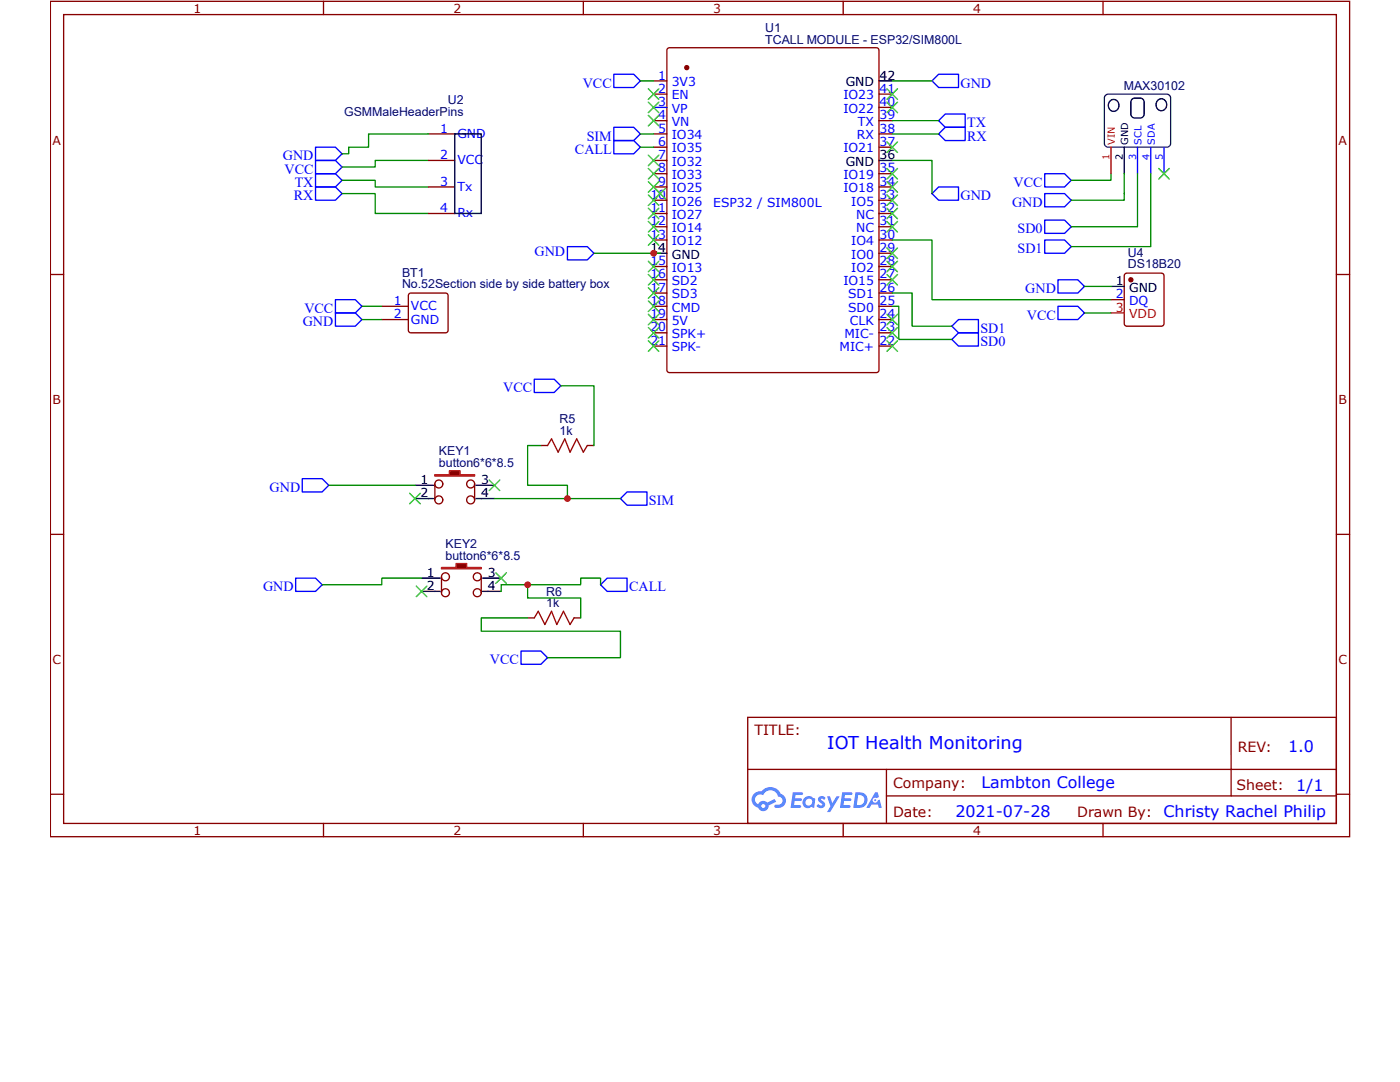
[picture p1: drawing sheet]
<svg xmlns="http://www.w3.org/2000/svg" width="279mm" height="216mm" viewBox="0 0 279 216" stroke-linecap="round" stroke-linejoin="round" font-family="sans-serif">
<g fill="none" stroke="#800" stroke-width=".26">
<path d="M10.1 .3h259.2v166.7h-259.2zM12.7 2.9h254v161.4h-254zM64.6 .3v2.6M116.4 .3v2.6M168.3 .3v2.6M220.1 .3v2.6M10.1 54.8h2.6M266.7 54.8h2.6M10.1 106.6h2.6M266.7 106.6h2.6M10.1 158.5h2.6M149.2 143.1h117.5v21.2h-117.5z"/>
<path d="M149.3 153.5h117.3M176.9 158.8h89.7M176.9 153.5v10.6M245.7 143.2v15.6M266.7 158.5h2.6M64.6 164.3v2.7M116.4 164.3v2.7M168.3 164.3v2.7M220.1 164.3v2.7"/>
</g>
<g fill="#58f">
<path d="M163.5 159l.5-.2 .4 .1 .4 .3-.3 .5a.36 .36 0 0 0-.3-.4 .36 .36 0 0 0-.4 .2l.1 .1a.92 .92 0 0 1 .6 1.4 1.08 1.08 0 0 1-1.6-.2l.4-.4 .5 .3 .3-.1v-.2a.91 .91 0 0 1-.6-1.4z"/>
<path d="M165.1 158.9h.5l.5 1.4 .8-1.4h.7l-1.9 3.1h-.7l.7-1.1z"/>
<path d="M158.2 158.1h1.8l.2 .1-.1 .4h-1.3l-.1 .7h1.1l.3 .3-.3 .2h-1.2l-.1 .9h1.3l.1 .2-.1 .3h-2z"/>
<path d="M168.1 158.1h1.7l.3 .1-.1 .4h-1.4l-.1 .7h1.2l.2 .3-.3 .2h-1.2l-.1 .9h1.3l.2 .2-.2 .3h-2z"/>
<path d="M174.6 158.1h.6l.2 .9-.4 .3a.53 .53 0 0 0-.8 .2 .53 .53 0 0 0 .3 .7 .53 .53 0 0 0 .7-.5l.3-.2 .5 1.7h-.6l-.2-.7h-1.3l-.3 .7h-.7z"/>
<path d="M170.7 158.1l-.4 3.1h1a1.58 1.58 0 0 0 1.8-1.6 1.58 1.58 0 0 0-1.9-1.5zM171.3 158.6a1.04 1.04 0 0 1 1.2 1.1 1.04 1.04 0 0 1-1.3 1h-.2z"/>
<path d="M160.5 159.3a1.15 1.15 0 0 0-.1 1.6 1.15 1.15 0 0 0 1.6 .1l.5 .2 .2-1.7-.1-.2h-.3a1.12 1.12 0 0 0-1.8 0zM160.7 160a.7 .7 0 0 1 1.4 0 .7 .7 0 0 1-1.4 0z"/>
<path d="M150.5 158.4a1.64 1.64 0 0 0 .8 2.8 1.08 1.08 0 0 0 1.2 .6 1.08 1.08 0 0 0 .9-1.1l1.5-.7-.3-.6-1.5 .8a1.1 1.1 0 0 0-1.8 .3 1.04 1.04 0 0 1-.5-1.5 1.04 1.04 0 0 1 1.5-.3 1.59 1.59 0 0 1 1.6-1 1.59 1.59 0 0 1 1.4 1.3 .85 .85 0 0 1 .9 1 .85 .85 0 0 1-1.3 .6 .32 .32 0 0 0-.4 .2 .32 .32 0 0 0 .3 .4 1.49 1.49 0 0 0 1.9-.9 1.49 1.49 0 0 0-.9-1.9 2.23 2.23 0 0 0-3.8-.5l-.9 .1zM151.9 160.8a.41 .41 0 0 1 .8 0 .41 .41 0 0 1-.8 0z"/>
<circle cx="174.7" cy="159.7" r=".2"/>
</g>
<path d="M133.2 9.7l.4-.2h41.3a.53 .53 0 0 1 .5 .6v63.7a.53 .53 0 0 1-.5 .5h-41.3a.53 .53 0 0 1-.5-.5v-63.7z" fill="none" stroke="#800" stroke-width=".26"/>
<circle cx="137.1" cy="13.5" r=".4" fill="#800"/>
<g fill="none" stroke="#800" stroke-width=".26">
<path d="M130.4 16.1h2.7M130.4 18.8h2.7M175.4 18.8h2.7M130.4 24.1h2.7M130.4 26.7h2.7M130.4 29.4h2.7M130.4 32h2.7M130.4 34.7h2.7M130.4 37.3h2.7M130.4 40h2.7M175.4 24.1h2.7M175.4 26.7h2.7"/>
<path d="M175.4 29.4h2.7M175.4 34.7h2.7M175.4 37.3h2.7M175.4 40h2.7M175.4 21.4h2.7M130.4 42.6h2.7M130.4 45.2h2.7M130.4 47.9h2.7M130.4 53.2h2.7M130.4 55.8h2.7M130.4 58.5h2.7M175.4 42.6h2.7"/>
<path d="M175.4 45.2h2.7M175.4 47.9h2.7M175.4 53.2h2.7M175.4 55.8h2.7M175.4 58.5h2.7M175.4 50.5h2.7M224.5 54.7l.4-.2h6.9a.53 .53 0 0 1 .5 .5v9.6a.53 .53 0 0 1-.5 .5h-6.9a.53 .53 0 0 1-.5-.5v-9.6zM130.4 61.1h2.7M130.4 63.8h2.7M130.4 66.4h2.7M130.4 69.1h2.7M175.4 61.1h2.7"/>
<path d="M175.4 63.8h2.7M175.4 66.4h2.7M175.4 69.1h2.7"/>
<circle cx="137.1" cy="13.5" r=".4"/>
</g>
<path d="M130.4 21.4h2.7" fill="none" stroke="#00f" stroke-width=".26"/>
<path d="M175.4 16.1h2.7M175.4 32h2.7M130.4 50.5h2.7" fill="none" stroke="#000" stroke-width=".26"/>
<circle cx="225.7" cy="55.8" r=".4" fill="#800"/>
<g fill="none" stroke="#800" stroke-width=".26">
<path d="M81.6 58.6l.4-.1h6.9a.53 .53 0 0 1 .5 .5v6.9a.53 .53 0 0 1-.5 .5h-6.9a.53 .53 0 0 1-.5-.5v-6.9zM221.7 59.8h2.7M76.2 61.1h5.3M76.2 63.8h5.3"/>
<circle cx="225.7" cy="55.8" r=".4"/>
</g>
<path d="M225.9 19.8l.4-.2h1.2a.79 .79 0 0 1 .8 .8v2.4a.79 .79 0 0 1-.8 .7h-1a.79 .79 0 0 1-.8-.7v-2.4zM221.5 20.2a1.14 1.14 0 0 1 1.6 .2 1.14 1.14 0 0 1-.3 1.6 1.15 1.15 0 0 1-1.4-.3 1.15 1.15 0 0 1 .1-1.5zM224.4 29.4v5.3M231 20.1a1.14 1.14 0 0 1 1.7 .2 1.14 1.14 0 0 1-.3 1.6 1.15 1.15 0 0 1-1.5-.3 1.15 1.15 0 0 1 .1-1.5zM221.7 57.2h2.7M82.8 96.8h2.7M82.8 99.5h2.7" fill="none" stroke="#000" stroke-width=".26"/>
<path d="M221.7 29.4v5.3M221.7 62.4h2.7" fill="none" stroke="#f00" stroke-width=".26"/>
<g fill="none" stroke="#00f" stroke-width=".26">
<path d="M122.5 14.8h4l1.3 1.3-1.3 1.4h-4zM187.3 14.8h4v2.7h-4l-1.3-1.4zM63 29.4h3.9l1.4 1.3-1.4 1.3h-3.9zM63 32h3.9l1.4 1.3-1.4 1.4h-3.9zM63 34.7h3.9l1.4 1.3-1.4 1.3h-3.9zM63 37.3h3.9l1.4 1.3-1.4 1.4h-3.9zM122.5 25.4h4l1.3 1.3-1.3 1.3h-4zM122.5 28h4l1.3 1.4-1.3 1.3h-4zM188.6 25.4h4v2.6h-4l-1.3-1.3zM208.5 34.7h4l1.3 1.3-1.3 1.3h-4zM208.5 38.6h4l1.3 1.4-1.3 1.3h-4zM227 29.4v5.3"/>
<path d="M229.7 29.4v5.3M232.3 29.4v5.3M66.9 59.8h4l1.3 1.3-1.3 1.3h-4zM208.5 43.9h4l1.3 1.3-1.3 1.4h-4zM208.5 47.9h4l1.3 1.3-1.3 1.3h-4zM211.1 55.8h4l1.3 1.4-1.3 1.3h-4zM66.9 62.4h4l1.3 1.4-1.3 1.3h-4zM211.1 61.1h4l1.3 1.3-1.3 1.4h-4z"/>
</g>
<g fill="none" stroke="#080" stroke-width=".26">
<path d="M127.8 16.1h2.6M178.1 16.1h7.9M68.3 36h6.6v1.3h10.6M68.3 38.6h6.6v4h10.6M85.5 32h-10.6v1.3h-6.6M127.8 26.7h2.6M127.8 29.4h2.6M178.1 26.7h9.2M221.7 34.7v1.3h-7.9M224.4 34.7v5.3h-10.6M227 34.7v10.5h-13.2M229.7 34.7v14.5h-15.9"/>
<path d="M216.4 57.2h5.3M72.2 61.1h4M72.2 63.8h4M216.4 62.4h5.3"/>
</g>
<path d="M220.6 19l.6-.2h11.6a.79 .79 0 0 1 .8 .8v9a.79 .79 0 0 1-.8 .8h-11.6a.79 .79 0 0 1-.8-.8v-9z" fill="none" stroke="#333" stroke-width=".26"/>
<path d="M86.8 94.7h2.9v-.8h2.1v.8h2.9v.3h-7.9z" fill="#800"/>
<path d="M86.8 94.7h2.9v-.8h2.1v.8h2.9v.3h-7.9z" fill="none" stroke="#f00" stroke-width=".26"/>
<g fill="none" stroke="#800" stroke-width=".26">
<path d="M86.8 96.6v3.1M94.7 96.6v3.1"/>
<circle cx="87.6" cy="99.7" r=".79"/>
<circle cx="87.6" cy="96.6" r=".79"/>
<circle cx="93.9" cy="99.7" r=".79"/>
<circle cx="93.9" cy="96.6" r=".79"/>
</g>
<path d="M85.5 96.8h1M85.5 99.5h1M95 96.8h3.7M95 99.5h3.7M84.1 115.4h2.7M84.1 118h2.7" fill="none" stroke="#000" stroke-width=".26"/>
<path d="M88.1 113.2h2.9v-.8h2.1v.8h2.9v.3h-7.9z" fill="#800"/>
<path d="M88.1 113.2h2.9v-.8h2.1v.8h2.9v.3h-7.9z" fill="none" stroke="#f00" stroke-width=".26"/>
<g fill="none" stroke="#800" stroke-width=".26">
<path d="M85.5 26.7h5.3M85.5 32h5.3M85.5 37.3h5.3M85.5 42.6h5.3M107.9 88.9h1.4M117.2 88.9h1.3M88.1 115.1v3.2M89.7 118.3a.79 .79 0 0 0-1.2-.7 .79 .79 0 0 0-.1 1.3 .79 .79 0 0 0 1.3-.5v-.1M96 115.1v3.2a.79 .79 0 0 0-1.1-.7 .79 .79 0 0 0-.1 1.3 .79 .79 0 0 0 1.2-.5v-.1M105.3 123.3h1.3M114.6 123.3h1.3"/>
<circle cx="88.9" cy="115.1" r=".79"/>
<circle cx="95.2" cy="115.1" r=".79"/>
</g>
<path d="M90.8 26.7h5.2v15.9h-5.2zM86.8 115.4h1M86.8 118h1M96.3 115.4h3.7M96.3 118h3.7" fill="none" stroke="#000" stroke-width=".26"/>
<path d="M187.3 24.1l1.3-1.3h4v2.6h-4zM187.3 37.3h4v2.7h-4l-1.3-1.4zM113.2 49.2h4l1.3 1.3-1.3 1.4h-4zM106.6 75.7h4l1.3 1.3-1.3 1.3h-4zM191.3 63.8h4v2.6h-4l-1.3-1.3zM191.3 66.4h4v2.7h-4l-1.3-1.4zM60.3 95.5h4l1.3 1.3-1.3 1.4h-4zM125.1 98.2h4v2.6h-4l-1.3-1.3zM59 115.4h4l1.3 1.3-1.3 1.3h-4zM121.2 115.4h3.9v2.6h-3.9l-1.3-1.3zM104 129.9h3.9l1.4 1.3-1.4 1.4h-3.9z" fill="none" stroke="#00f" stroke-width=".26"/>
<path d="M109.3 88.9l.8-1.3 1.3 2.6 1.3-2.6 1.1 2.6 1.3-2.6 1.3 2.6 .8-1.3M106.6 123.3l.8-1.3 1.3 2.6 1.4-2.6 1 2.6 1.3-2.6 1.4 2.6 .8-1.3" fill="none" stroke="#a00000" stroke-width=".26"/>
<g fill="none" stroke="#080" stroke-width=".26">
<path d="M85.5 26.7h-11.9v2.7h-4v1.3h-1.3M178.1 24.1h9.2M178.1 32h7.9v6.6M118.5 50.5h13.3M178.1 47.9h7.9v11.9h35.7M178.1 58.5h3.9v6.6h8M111.9 77h6.6v11.9M178.1 61.1h1.3v6.6h10.6M65.6 96.8h17.2M98.7 99.5h25.1M107.9 88.9h-2.6v7.9h7.9v2.7M84.1 115.4h-7.9v1.3h-11.9"/>
<path d="M105.3 116.7v2.6h10.6v4M119.9 116.7v-1.3h-4v1.3h-15.9v1.3M105.3 123.3h-9.3v2.6h27.8v5.3h-14.5"/>
</g>
<g fill="#000">
<path d="M129.4 17.7l2.1 2.1zM131.5 17.7l-2.1 2.1z"/>
<path d="M177 17.7l2.1 2.1zM179.1 17.7l-2.1 2.1z"/>
<path d="M129.4 36.2l2.1 2.2zM131.5 36.2l-2.1 2.2z"/>
<path d="M129.4 33.6l2.1 2.1zM129.4 35.7l2.1-2.1z"/>
<path d="M129.4 31l2.1 2.1zM131.5 31l-2.1 2.1z"/>
<path d="M129.4 23l2.1 2.1zM131.5 23l-2.1 2.1z"/>
<path d="M129.4 20.4l2.1 2.1zM131.5 20.4l-2.1 2.1z"/>
<path d="M129.4 38.9l2.1 2.1zM131.5 38.9l-2.1 2.1z"/>
<path d="M130.7 37.6l2.1 2.1zM132.8 37.6l-2.1 2.1z"/>
<path d="M177 20.4l2.1 2.1zM179.1 20.4l-2.1 2.1z"/>
<path d="M177 33.6l2.1 2.1zM177 35.7l2.1-2.1z"/>
<path d="M177 36.2l2.1 2.2zM179.1 36.2l-2.1 2.2z"/>
<path d="M177 38.9l2.1 2.1zM179.1 38.9l-2.1 2.1z"/>
<path d="M177 28.3l2.1 2.1zM179.1 28.3l-2.1 2.1z"/>
<path d="M231.2 33.6l2.2 2.1zM233.4 33.6l-2.2 2.1z"/>
<path d="M129.4 57.4l2.1 2.1zM131.5 57.4l-2.1 2.1z"/>
<path d="M129.4 54.8l2.1 2.1zM131.5 54.8l-2.1 2.1z"/>
<path d="M129.4 52.1l2.1 2.1zM129.4 54.2l2.1-2.1z"/>
<path d="M129.4 46.8l2.1 2.1zM131.5 46.8l-2.1 2.1z"/>
<path d="M129.4 44.2l2.1 2.1zM129.4 46.3l2.1-2.1z"/>
<path d="M129.4 41.5l2.1 2.2zM131.5 41.5l-2.1 2.2z"/>
<path d="M177 41.5l2.1 2.2zM179.1 41.5l-2.1 2.2z"/>
<path d="M177 44.2l2.1 2.1zM177 46.3l2.1-2.1z"/>
<path d="M177 54.8l2.1 2.1zM179.1 54.8l-2.1 2.1z"/>
<path d="M177 52.1l2.1 2.1zM177 54.2l2.1-2.1z"/>
<path d="M177 49.5l2.1 2.1zM179.1 49.5l-2.1 2.1z"/>
<path d="M129.4 68l2.1 2.1zM131.5 68l-2.1 2.1z"/>
<path d="M129.4 65.4l2.1 2.1zM131.5 65.4l-2.1 2.1z"/>
<path d="M129.4 62.7l2.1 2.1zM131.5 62.7l-2.1 2.1z"/>
<path d="M129.4 60.1l2.1 2.1zM131.5 60.1l-2.1 2.1z"/>
<path d="M177 62.7l2.1 2.1zM179.1 62.7l-2.1 2.1z"/>
<path d="M177 65.4l2.1 2.1zM179.1 65.4l-2.1 2.1z"/>
<path d="M177 68l2.1 2.1zM179.1 68l-2.1 2.1z"/>
<path d="M81.8 98.4l2.1 2.1zM83.9 98.4l-2.1 2.1z"/>
<path d="M97.6 95.8l2.1 2.1zM99.7 95.8l-2.1 2.1z"/>
<path d="M83.1 116.9l2.1 2.2zM85.2 116.9l-2.1 2.2z"/>
<path d="M99 114.3l2.1 2.1zM99 116.4l2.1-2.1z"/>
</g>
<g fill="none" stroke="#3c3" stroke-width=".26">
<path d="M129.4 17.7l2.1 2.1M131.5 17.7l-2.1 2.1M177 17.7l2.1 2.1M179.1 17.7l-2.1 2.1M129.4 36.2l3.4 3.5M129.4 33.6l2.1 2.1M129.4 31l2.1 2.1M129.4 23l2.1 2.1M129.4 20.4l2.1 2.1M129.4 38.9l2.1 2.1M131.5 36.2l-2.1 2.2M131.5 33.6l-2.1 2.1"/>
<path d="M131.5 31l-2.1 2.1M131.5 23l-2.1 2.1M131.5 20.4l-2.1 2.1M132.8 37.6l-3.4 3.4M177 20.4l2.1 2.1M177 33.6l2.1 2.1M177 36.2l2.1 2.2M177 38.9l2.1 2.1M177 28.3l2.1 2.1M179.1 20.4l-2.1 2.1M179.1 33.6l-2.1 2.1M179.1 36.2l-2.1 2.2"/>
<path d="M179.1 38.9l-2.1 2.1M179.1 28.3l-2.1 2.1M231.2 33.6l2.2 2.1M233.4 33.6l-2.2 2.1M129.4 57.4l2.1 2.1M129.4 54.8l2.1 2.1M129.4 52.1l2.1 2.1M129.4 46.8l2.1 2.1M129.4 44.2l2.1 2.1M129.4 41.5l2.1 2.2M131.5 57.4l-2.1 2.1M131.5 54.8l-2.1 2.1"/>
<path d="M131.5 52.1l-2.1 2.1M131.5 46.8l-2.1 2.1M131.5 44.2l-2.1 2.1M131.5 41.5l-2.1 2.2M177 41.5l2.1 2.2M177 44.2l2.1 2.1M177 54.8l2.1 2.1M177 52.1l2.1 2.1M177 49.5l2.1 2.1M179.1 41.5l-2.1 2.2M179.1 44.2l-2.1 2.1M179.1 54.8l-2.1 2.1"/>
<path d="M179.1 52.1l-2.1 2.1M179.1 49.5l-2.1 2.1M129.4 68l2.1 2.1M129.4 65.4l2.1 2.1M129.4 62.7l2.1 2.1M129.4 60.1l2.1 2.1M131.5 68l-2.1 2.1M131.5 65.4l-2.1 2.1M131.5 62.7l-2.1 2.1M131.5 60.1l-2.1 2.1M177 62.7l2.1 2.1M177 65.4l2.1 2.1"/>
<path d="M177 68l2.1 2.1M179.1 62.7l-2.1 2.1M179.1 65.4l-2.1 2.1M179.1 68l-2.1 2.1M81.8 98.4l2.1 2.1M83.9 98.4l-2.1 2.1M97.6 95.8l2.1 2.1M99.7 95.8l-2.1 2.1M83.1 116.9l2.1 2.2M85.2 116.9l-2.1 2.2M99 114.3l2.1 2.1M101.1 114.3l-2.1 2.1"/>
</g>
<g fill="#c00">
<circle cx="105.3" cy="116.7" r=".66"/>
<circle cx="113.2" cy="99.5" r=".66"/>
<circle cx="130.4" cy="50.5" r=".66"/>
</g>
<text font-size="3.5" fill="#00f" x="165.1" y="149.5">IOT Health Monitoring</text>
<g font-size="3.2" fill="#00f">
<text x="257.1" y="150.1">1.0</text>
<text x="195.9" y="157.3">Lambton College</text>
<text x="258.7" y="157.8">1/1</text>
<text x="190.7" y="163.1">2021-07-28</text>
<text x="232.2" y="163">Christy Rachel Philip</text>
</g>
<g font-size="2.8" fill="#00f">
<text x="116.3" y="17.5">VCC</text>
<text x="191.7" y="17.5">GND</text>
<text x="117.1" y="28">SIM</text>
<text x="193" y="28">RX</text>
<text x="193" y="25.4">TX</text>
<text x="56.5" y="32">GND</text>
<text x="56.8" y="34.7">VCC</text>
<text x="114.7" y="30.7">CALL</text>
<text x="58.7" y="40">RX</text>
<text x="58.8" y="37.3">TX</text>
<text x="191.7" y="40">GND</text>
<text x="202" y="41.3">GND</text>
<text x="202.3" y="37.3">VCC</text>
<text x="203.1" y="46.6">SD0</text>
<text x="106.7" y="51.1">GND</text>
<text x="203.1" y="50.5">SD1</text>
<text x="204.6" y="58.5">GND</text>
<text x="60.4" y="65.1">GND</text>
<text x="60.7" y="62.4">VCC</text>
<text x="204.9" y="63.8">VCC</text>
<text x="195.7" y="66.4">SD1</text>
<text x="195.7" y="69.1">SD0</text>
<text x="100.4" y="78.3">VCC</text>
<text x="53.8" y="98.2">GND</text>
<text x="129.5" y="100.8">SIM</text>
<text x="52.5" y="118">GND</text>
<text x="125.5" y="118">CALL</text>
<text x="97.8" y="132.6">VCC</text>
</g>
<g font-size="2.8" fill="#800">
<text x="150.5" y="146.6">TITLE:</text>
<text x="247" y="150.1">REV:</text>
<text x="178.2" y="157.2">Company:</text>
<text x="246.8" y="157.7">Sheet:</text>
<text x="178.2" y="163">Date:</text>
<text x="215" y="163">Drawn By:</text>
</g>
<g font-size="2.5" fill="#800">
<text x="38.6" y="2.5">1</text>
<text x="90.5" y="2.5">2</text>
<text x="142.3" y="2.5">3</text>
<text x="194.2" y="2.5">4</text>
<text x="10.5" y="28.8">A</text>
<text x="267.1" y="28.8">A</text>
<text x="10.5" y="80.7">B</text>
<text x="267.1" y="80.7">B</text>
<text x="10.5" y="132.6">C</text>
<text x="267.1" y="132.6">C</text>
<text x="38.6" y="166.6">1</text>
<text x="90.5" y="166.6">2</text>
<text x="142.3" y="166.6">3</text>
<text x="194.2" y="166.6">4</text>
</g>
<g font-size="2.5" fill="#000080">
<text x="152.7" y="8.7">TCALL MODULE - ESP32/SIM800L</text>
<text x="152.7" y="6.3">U1</text>
<text x="224.3" y="18">MAX30102</text>
<text x="68.7" y="23.1">GSMMaleHeaderPins</text>
<text x="89.4" y="20.7">U2</text>
<text x="225.1" y="53.5">DS18B20</text>
<text x="225.1" y="51.3">U4</text>
<text x="80.2" y="57.5">No.52Section side by side battery box</text>
<text x="80.2" y="55.2">BT1</text>
<text x="111.7" y="86.8">1k</text>
<text x="111.7" y="84.5">R5</text>
<text x="87.6" y="90.8">KEY1</text>
<text x="87.6" y="93.1">button6*6*8.5</text>
<text x="88.9" y="109.3">KEY2</text>
<text x="88.9" y="111.7">button6*6*8.5</text>
<text x="109" y="118.9">R6</text>
<text x="109" y="121.2">1k</text>
</g>
<g font-size="2.5" fill="#00f">
<text x="131.4" y="15.9">1</text>
<text x="134.1" y="17.2">3V3</text>
<text x="131.4" y="18.5">2</text>
<text x="131.4" y="21.2">3</text>
<text x="131.4" y="23.8">4</text>
<text x="134.1" y="19.8">EN</text>
<text x="134.1" y="22.5">VP</text>
<text x="168.3" y="22.5">IO22</text>
<text x="168.3" y="19.8">IO23</text>
<text x="175.6" y="23.8">39</text>
<text x="175.6" y="21.2">40</text>
<text x="175.6" y="18.5">41</text>
<text x="87.9" y="26.5">1</text>
<text x="91.3" y="27.5">GND</text>
<text x="131.4" y="26.5">5</text>
<text x="131.4" y="29.1">6</text>
<text x="134.1" y="25.1">VN</text>
<text x="134.1" y="27.8">IO34</text>
<text x="171" y="27.8">RX</text>
<text x="171.2" y="25.1">TX</text>
<text x="175.6" y="29.1">37</text>
<text x="175.6" y="26.5">38</text>
<text x="87.9" y="31.8">2</text>
<text x="91.3" y="32.8">VCC</text>
<text x="131.4" y="31.8">7</text>
<text x="131.4" y="34.4">8</text>
<text x="134.1" y="30.4">IO35</text>
<text x="134.1" y="33.1">IO32</text>
<text x="134.1" y="35.7">IO33</text>
<text x="168.3" y="35.7">IO19</text>
<text x="168.3" y="30.4">IO21</text>
<text x="175.6" y="34.4">35</text>
<text x="87.9" y="37">3</text>
<text x="91.3" y="38.1">Tx</text>
<text x="129.8" y="39.7">10</text>
<text x="131.4" y="37">9</text>
<text x="134.1" y="38.4">IO25</text>
<text x="134.1" y="41">IO26</text>
<text x="142.3" y="41.3">ESP32 / SIM800L</text>
<text x="168.3" y="38.4">IO18</text>
<text x="169.9" y="41">IO5</text>
<text x="175.6" y="39.7">33</text>
<text x="175.6" y="37">34</text>
<text x="87.9" y="42.3">4</text>
<text x="91.3" y="43.4">Rx</text>
<text x="129.8" y="42.3">11</text>
<text x="129.8" y="45">12</text>
<text x="129.8" y="47.6">13</text>
<text x="134.1" y="43.7">IO27</text>
<text x="134.1" y="46.3">IO14</text>
<text x="170.9" y="46.3">NC</text>
<text x="170.9" y="43.7">NC</text>
<text x="175.6" y="47.6">30</text>
<text x="175.6" y="45">31</text>
<text x="175.6" y="42.3">32</text>
<text x="129.8" y="52.9">15</text>
<text x="134.1" y="48.9">IO12</text>
<text x="169.9" y="51.6">IO0</text>
<text x="169.9" y="48.9">IO4</text>
<text x="175.6" y="52.9">28</text>
<text x="175.6" y="50.3">29</text>
<text x="129.8" y="55.6">16</text>
<text x="129.8" y="58.2">17</text>
<text x="134.1" y="54.2">IO13</text>
<text x="134.1" y="56.9">SD2</text>
<text x="134.1" y="59.5">SD3</text>
<text x="168.3" y="56.9">IO15</text>
<text x="169.3" y="59.5">SD1</text>
<text x="169.9" y="54.2">IO2</text>
<text x="175.6" y="58.2">26</text>
<text x="175.6" y="55.6">27</text>
<text x="222.7" y="59.5">2</text>
<text x="78.6" y="60.9">1</text>
<text x="78.6" y="63.5">2</text>
<text x="82" y="61.9">VCC</text>
<text x="82" y="64.6">GND</text>
<text x="129.8" y="60.9">18</text>
<text x="129.8" y="63.5">19</text>
<text x="134.1" y="62.2">CMD</text>
<text x="134.1" y="64.8">5V</text>
<text x="169.3" y="62.2">SD0</text>
<text x="169.6" y="64.8">CLK</text>
<text x="175.6" y="63.5">24</text>
<text x="175.6" y="60.9">25</text>
<text x="225.3" y="60.9">DQ</text>
<text x="129.8" y="66.1">20</text>
<text x="129.8" y="68.8">21</text>
<text x="134.1" y="67.5">SPK+</text>
<text x="134.1" y="70.1">SPK-</text>
<text x="167.6" y="70.1">MIC+</text>
<text x="168.5" y="67.5">MIC-</text>
<text x="175.6" y="68.8">22</text>
<text x="175.6" y="66.1">23</text>
</g>
<g font-size="2.5">
<text x="168.8" y="17.2">GND</text>
<text x="175.6" y="15.9">42</text>
<text x="168.8" y="33.1">GND</text>
<text x="175.6" y="31.8">36</text>
<text x="129.8" y="50.3">14</text>
<text x="134.1" y="51.6">GND</text>
<text x="222.7" y="56.9">1</text>
<text x="225.3" y="58.2">GND</text>
<text x="83.9" y="96.6">1</text>
<text x="83.9" y="99.2">2</text>
<text x="96" y="96.6">3</text>
<text x="96" y="99.2">4</text>
<text x="85.2" y="115.1">1</text>
<text x="85.2" y="117.7">2</text>
<text x="97.4" y="115.1">3</text>
<text x="97.4" y="117.7">4</text>
</g>
<g font-size="2.5" fill="#f00">
<text x="222.7" y="62.2">3</text>
<text x="225.3" y="63.5">VDD</text>
</g>
<g font-size="1.9" fill="#f00">
<text x="222.5" y="28.8" transform="rotate(-90 222.5 28.8)">VIN</text>
<text x="221.5" y="31.9" transform="rotate(-90 221.5 31.9)">1</text>
</g>
<g font-size="1.9">
<text x="225.2" y="28.8" transform="rotate(-90 225.2 28.8)">GND</text>
<text x="224.1" y="31.9" transform="rotate(-90 224.1 31.9)">2</text>
</g>
<g font-size="1.9" fill="#00f">
<text x="227.8" y="28.8" transform="rotate(-90 227.8 28.8)">SCL</text>
<text x="230.5" y="28.8" transform="rotate(-90 230.5 28.8)">SDA</text>
<text x="226.7" y="31.9" transform="rotate(-90 226.7 31.9)">3</text>
<text x="229.4" y="31.9" transform="rotate(-90 229.4 31.9)">4</text>
<text x="232" y="31.9" transform="rotate(-90 232 31.9)">5</text>
</g>
</svg>
